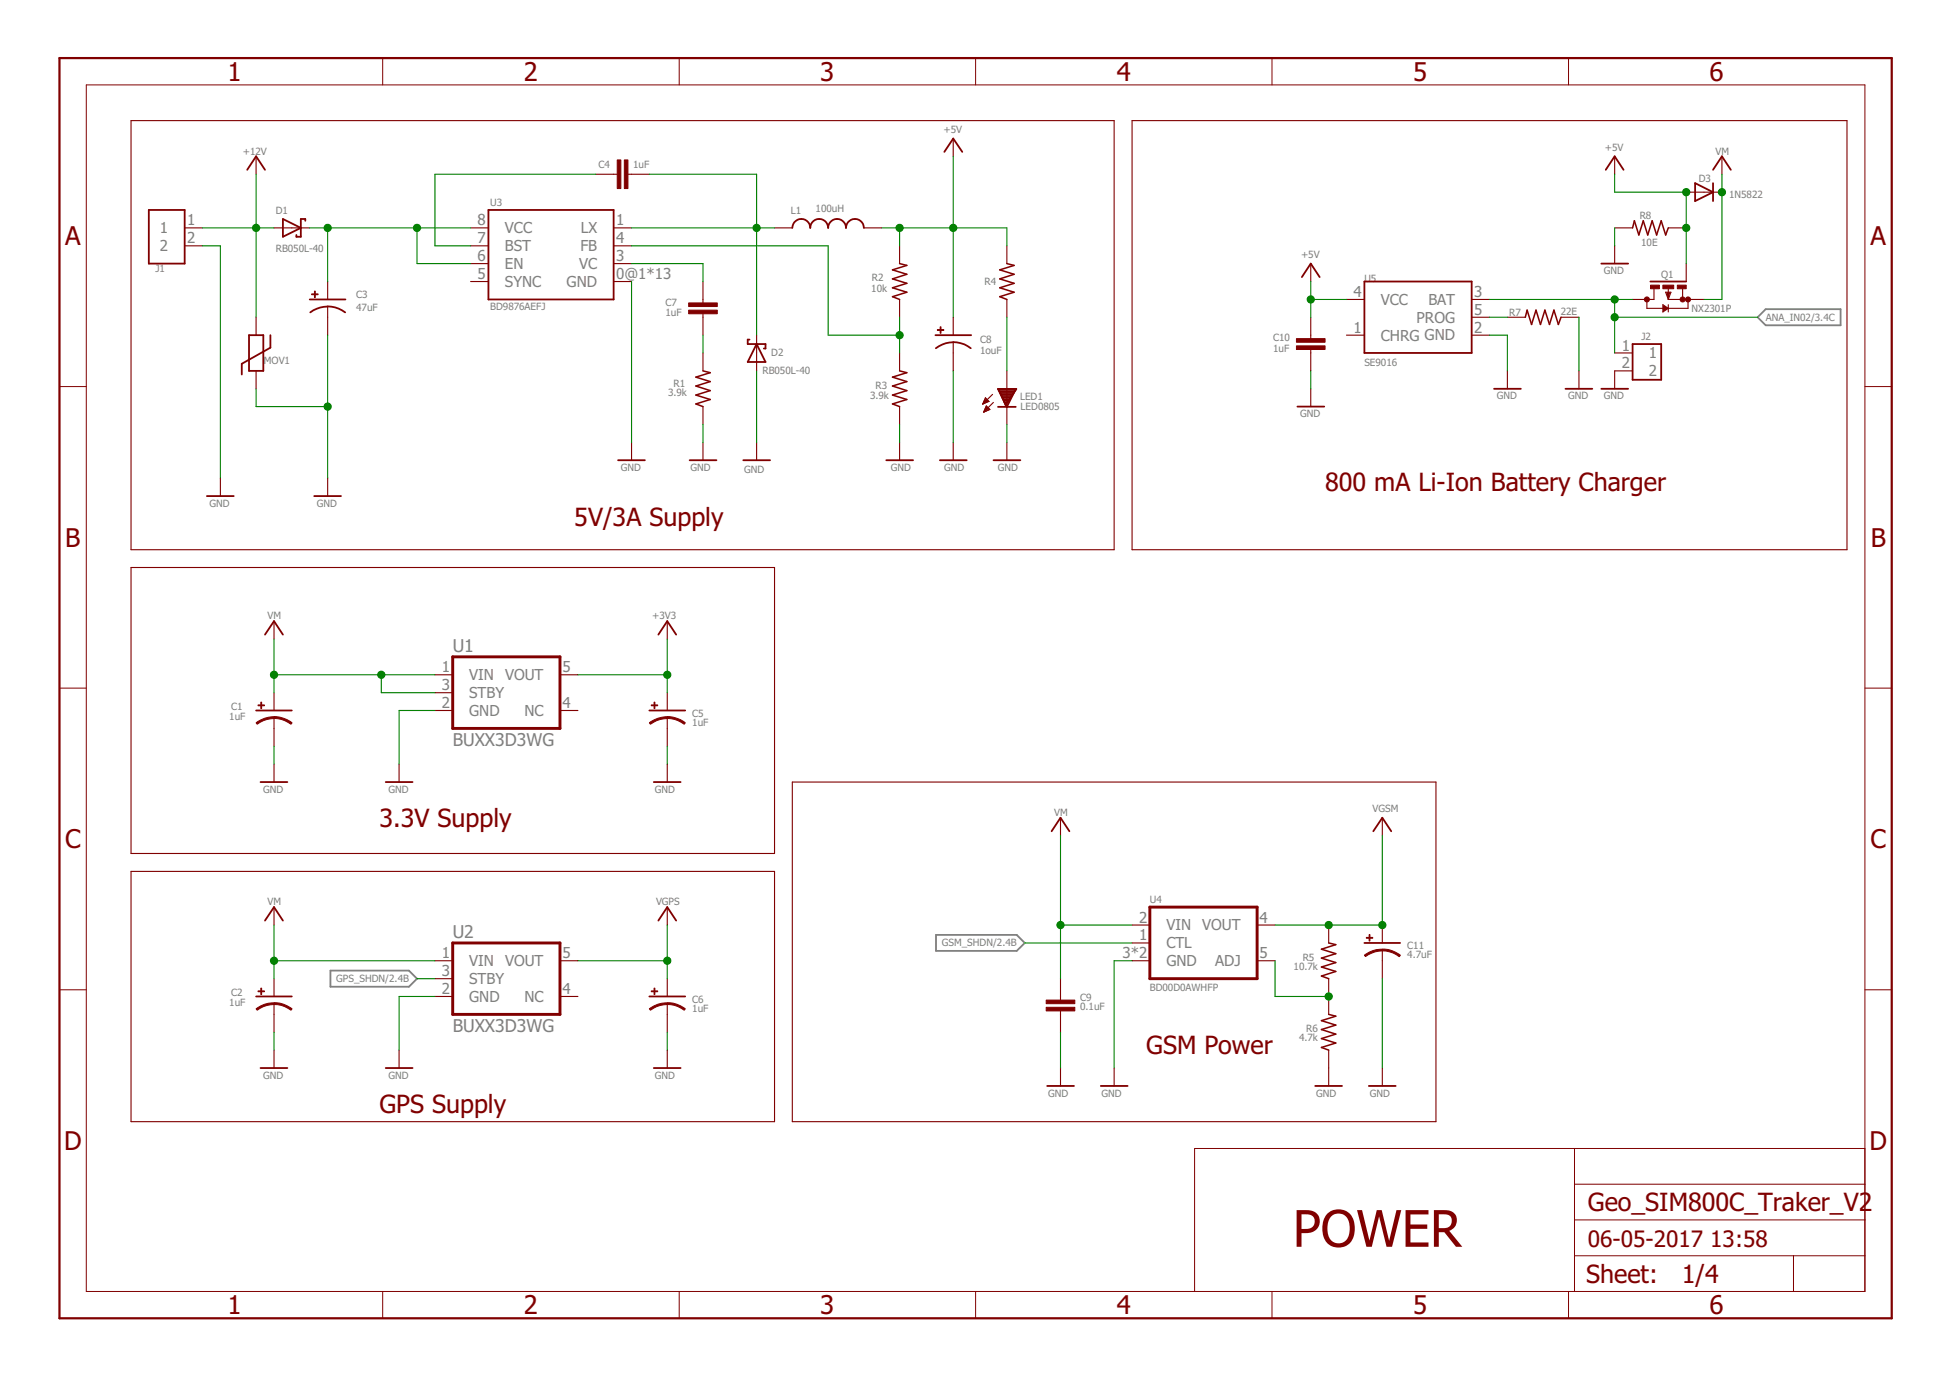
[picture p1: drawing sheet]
<svg xmlns="http://www.w3.org/2000/svg" width="297mm" height="210mm" viewBox="0 0 297 210" stroke-linecap="round" stroke-linejoin="round" font-family="sans-serif">
<path d="M267.7 48.3l1.3-1.2h11.4v2.5h-11.4zM50.3 147.8h12l1.2 1.3-1.2 1.2h-12zM142.6 142.4h12.3l1.2 1.2-1.2 1.2h-12.3z" fill="none" stroke="#808080" stroke-width=".28"/>
<g fill="none" stroke="#800000" stroke-width=".17">
<path d="M20 18.4h149.7v65.3h-149.7zM172.4 18.4h108.9v65.3h-108.9zM28.1 34.7h2.7M28.1 37.4h2.7M39 23.8v2.7M41.7 34.7h5.5M71.7 34.7h2.7M71.7 37.4h2.7M90.7 26.5h3.3M93.5 34.7h2.7M93.5 37.4h2.7M95.7 26.5h3.2"/>
<path d="M118 34.7h2.7M131.6 34.7h2.7M137 37.4v2.8M145.2 21.1v2.7M153.4 37.4v2.8M246 34.7h2.7M246 23.8v2.7M246 37.4v2.8M254.1 34.7h2.8M256.9 29.3h5.4M262.3 23.8v2.7M39 48.3v2.8"/>
<path d="M39 56.5v2.7M49.9 42.9v2.7M49.9 46.7v4.4M71.7 40.2h2.7M71.7 42.9h2.7M93.5 40.2h2.7M93.5 42.9h2.7M107.1 42.9v3.2M107.1 47.8v3.3M107.1 53.8v2.7M115.3 51.1v5.4M137 45.6v2.7"/>
<path d="M137 53.8v2.7M145.2 48.3v2.8M145.2 52.1v4.4M153.4 45.6v2.7M153.4 56.5v8.2M199.7 40.2v2.7M199.7 48.3v3.3M199.7 53.2v3.3M199.7 59.2v2.7M205.1 45.6h2.7M205.1 51.1h2.7M224.2 45.6h2.7"/>
<path d="M224.2 51.1h2.7M224.2 48.3h2.7M229.6 48.3h2.7M229.6 56.5v2.7M237.8 48.3h2.7M240.5 56.5v2.7M246 53.8h2.7M248.7 56.5h-2.7v2.7M250.9 45.6v1.4h6.2v-1.4M251.9 44v1.6h-3.2M253.3 46.4l.8 .6-.8 .5zM253.7 44.5h.8l-.4 1.1z"/>
<path d="M254.1 45.6h5.5M254.1 44v1.6M254.1 46.4v1.1M256.3 44v1.6M256.9 40.2v2.7M33.6 72.8v2.8M49.9 72.8v2.8M96.2 67.4v2.7M107.1 61.9v2.8M107.1 67.4v2.7M115.3 67.4v2.7M137 61.9v2.8"/>
<path d="M137 67.4v2.7M145.2 67.4v2.7M149.7 61.6h.1M149.8 61.4h.2M149.8 61.3h.5M149.9 62.7h.1M149.9 61.2h.7M149.9 62.6h.4M149.9 61h.6M150 62.5h.6M150 60.9h.4M150 62.3h.7"/>
<path d="M150.1 60.8h.2M150.1 62.2h.5M150.1 60.6h.1M150.1 62.1h.4M150.2 62h.1M150.2 61.8l.6 .6-1 .4zM150.6 61.2l-.9 .4M150.6 61.2l-.5-.6-.4 1M151.2 60.1l-1.5 1.5M151.3 61.3l-1.5 1.5M153.4 67.4v2.7M20 86.4h98v43.6h-98z"/>
<path d="M41.7 94.6v2.7M101.6 94.6v2.7M41.7 105.5v2.7M41.7 109.3v4.4M41.7 116.4v2.7M60.8 116.4v2.7M66.3 105.5h2.7M66.3 108.2h2.7M66.3 102.8h2.7M85.3 108.2h2.7M85.3 102.8h2.7M101.6 105.5v2.7"/>
<path d="M101.6 109.3v4.4M101.6 116.4v2.7M120.7 119.1h98v51.8h-98zM20 132.7h98v38.2h-98zM41.7 138.2v2.7M101.6 138.2v2.7M161.5 124.6v2.7M210.6 124.6v2.7M41.7 149.1v2.7M41.7 152.9v4.3M41.7 160v2.7M60.8 160v2.7"/>
<path d="M66.3 146.3h2.7M66.3 149.1h2.7M66.3 151.8h2.7M85.3 146.3h2.7M85.3 151.8h2.7M101.6 149.1v2.7M101.6 152.9v4.3M101.6 160v2.7M161.5 149.1v3.2M161.5 154v3.2M172.4 143.6h2.8M172.4 146.3h2.8"/>
<path d="M172.4 140.9h2.8M191.5 146.3h2.7M191.5 140.9h2.7M202.4 140.9v2.7M202.4 149.1v5.4M202.4 160v5.4M210.6 140.9v2.7M210.6 144.7v4.4M161.5 162.7v2.7M169.7 162.7v2.7M210.6 162.7v2.7"/>
</g>
<g fill="none" stroke="#800000" stroke-width=".15">
<path d="M13.1 12.9h271v183.8h-271zM58.3 8.8v4.1M103.5 8.8v4.1M148.6 8.8v4.1M193.8 8.8v4.1M238.9 8.8v4.1M9.1 58.9h4M284.1 58.9h4.1M9.1 104.8h4M284.1 104.8h4.1M9.1 150.8h4M284.1 150.8h4.1"/>
<path d="M239.8 174.9v21.8M284.1 174.9h-102.1v21.8M58.3 196.7v4.1M103.5 196.7v4.1M148.6 196.7v4.1M193.8 196.7v4.1M238.9 196.7v4.1M239.8 191.3h44.3M239.8 185.8h44.3M239.8 180.4h44.3M273.2 191.3v5.4"/>
</g>
<path d="M9.1 8.8h279.1v192h-279.1z" fill="none" stroke="#800000" stroke-width=".34"/>
<g fill="none" stroke="#800000" stroke-width=".28">
<path d="M22.7 32h5.4v8.2h-5.4zM37.7 25.9l1.3-2.1 1.4 2.1M43.1 33.4l2.7 1.3-2.7 1.4zM46.5 33.6v-.2h-.7v2.7h-.7v-.3M74.4 32h19.1v13.6h-19.1zM120.7 34.7a1.37 1.37 0 0 1 1.4-1.3 1.37 1.37 0 0 1 1.3 1.3 1.37 1.37 0 0 1 1.4-1.3 1.37 1.37 0 0 1 1.4 1.3 1.35 1.35 0 0 1 1.3-1.3 1.35 1.35 0 0 1 1.4 1.3 1.37 1.37 0 0 1 1.3-1.3 1.37 1.37 0 0 1 1.4 1.3M143.8 23.1l1.4-2 1.4 2M244.6 25.9l1.4-2.1 1.3 2.1M258.2 27.9l2.7 1.4-2.7 1.3zM260.9 25.9l1.4-2.1 1.4 2.1M260.9 27.9v2.7M37.9 51.1h2.2v5.4h-2.2z"/>
<path d="M41.2 51.1v1.9l-4.4 2.4v1.6M47.2 45.6h5.4M47.3 47.6a4.3 4.3 0 0 1 5.3 0M114.2 51.7h-.3v.7h2.7v.7h-.2M115.3 52.4l1.3 2.7h-2.7zM142.5 51.1h5.4M145.2 52.1a4.5 4.5 0 0 1 2.7 .9M145.2 52.1a4.3 4.3 0 0 0-2.6 .9M152.1 59.2l1.1 2.5 1.6-2.5h-2.8l1.4 2.8 1.3-2.8M152.1 59.4h2.6M152.3 59.6h2.3M152.4 59.9h2"/>
<path d="M198.3 42.2l1.4-2 1.3 2M207.8 42.9h16.4v10.9h-16.4zM227.6 59.2h4.1M238.5 59.2h4M243.9 40.2h4.1M243.9 59.2h4.1M248.7 52.4h4.3v5.4h-4.3zM251.4 42.9h5.5M253.4 46.7l.5 .3-.5 .2zM254.1 45.1l.2-.4h-.3l.1 .5M31.5 75.6h4.1M47.9 75.6h4"/>
<path d="M94.1 70.1h4.1M105.1 70.1h4M113.2 70.1h4.1M135 70.1h4.1M143.2 70.1h4.1M151.3 70.1h4.1M152 62h2.7M152.5 60.1h1.8M152.6 60.3h1.5M152.7 60.6h1.2M152.8 60.8h1M152.9 61h.7"/>
<path d="M153 61.3h.5M153.1 61.5h.2M197.6 61.9h4.1M40.4 96.7l1.3-2.1 1.4 2.1M100.3 96.7l1.3-2.1 1.4 2.1M39 108.2h5.4M39.7 119.1h4.1M58.8 119.1h4M98.9 108.2h5.5M99.6 119.1h4.1M160.2 126.6l1.3-2 1.4 2M209.2 126.6l1.4-2 1.3 2"/>
<path d="M39 151.8h5.4M40.4 140.2l1.3-2 1.4 2M98.9 151.8h5.5M100.3 140.2l1.3-2 1.4 2M207.8 143.6h5.5M39.7 162.7h4.1M58.8 162.7h4M99.6 162.7h4.1M159.5 165.4h4.1M167.7 165.4h4.1M200.3 165.4h4.1M208.5 165.4h4.1"/>
</g>
<g fill="#800000" stroke="#800000" stroke-width=".15">
<path d="M41.7 109.2a4.6 4.6 0 0 1 2.8 .9l-.2 .2a4.4 4.4 0 0 0-2.6-.9z" fill-rule="evenodd"/>
<path d="M39 110.1a4.4 4.4 0 0 1 2.7-.9v.3a4.2 4.2 0 0 0-2.5 .8z" fill-rule="evenodd"/>
<path d="M101.6 109.2a4.6 4.6 0 0 1 2.8 .9l-.2 .2a4.4 4.4 0 0 0-2.6-.9z" fill-rule="evenodd"/>
<path d="M98.9 110.1a4.4 4.4 0 0 1 2.7-.9v.3a4.2 4.2 0 0 0-2.5 .8z" fill-rule="evenodd"/>
<path d="M41.7 152.7a4.4 4.4 0 0 1 2.8 1l-.2 .2a4.2 4.2 0 0 0-2.6-.9z" fill-rule="evenodd"/>
<path d="M39 153.7a4.2 4.2 0 0 1 2.7-.9v.2a4.2 4.2 0 0 0-2.5 .9z" fill-rule="evenodd"/>
<path d="M101.6 152.7a4.4 4.4 0 0 1 2.8 1l-.2 .2a4.2 4.2 0 0 0-2.6-.9z" fill-rule="evenodd"/>
<path d="M98.9 153.7a4.2 4.2 0 0 1 2.7-.9v.2a4.2 4.2 0 0 0-2.5 .9z" fill-rule="evenodd"/>
<path d="M210.6 144.6a4.4 4.4 0 0 1 2.7 .9l-.2 .2a4 4 0 0 0-2.5-.9z" fill-rule="evenodd"/>
<path d="M207.8 145.5a4.2 4.2 0 0 1 2.8-.9v.2a4.2 4.2 0 0 0-2.6 .9z" fill-rule="evenodd"/>
<circle cx="257.1" cy="45.6" r=".38"/>
<circle cx="256.3" cy="45.6" r=".38"/>
<circle cx="250.9" cy="45.6" r=".38"/>
</g>
<g fill="#800000" stroke="#800000" stroke-width=".15">
<path d="M39.3 107.4h1v.1h-1z"/>
<path d="M39.7 107h.2v.9h-.2z"/>
<path d="M99.2 107.4h1v.1h-1z"/>
<path d="M99.6 107h.2v.9h-.2z"/>
<path d="M159.4 153.4h4.3v.6h-4.3z"/>
<path d="M159.4 152.3h4.3v.6h-4.3z"/>
<path d="M104.9 47.2h4.4v.6h-4.4z"/>
<path d="M104.9 46.1h4.4v.6h-4.4z"/>
<path d="M95.1 24.4h.6v4.3h-.6z"/>
<path d="M94 24.4h.6v4.3h-.6z"/>
<path d="M142.8 50.2h1v.1h-1z"/>
<path d="M143.2 49.8h.1v1h-.1z"/>
<path d="M47.5 44.8h1v.1h-1z"/>
<path d="M47.9 44.3h.1v1h-.1z"/>
<path d="M39.3 150.9h1v.2h-1z"/>
<path d="M39.7 150.5h.2v1h-.2z"/>
<path d="M99.2 150.9h1v.2h-1z"/>
<path d="M99.6 150.5h.2v1h-.2z"/>
<path d="M251.4 43.4h1.4v.6h-1.4z"/>
<path d="M255.5 43.4h1.4v.6h-1.4z"/>
<path d="M253.3 43.4h1.7v.6h-1.7z"/>
<path d="M208.1 142.8h1v.1h-1z"/>
<path d="M208.6 142.4h.1v.9h-.1z"/>
<path d="M197.5 52.7h4.3v.5h-4.3z"/>
<path d="M197.5 51.6h4.3v.5h-4.3z"/>
</g>
<path d="M69 100.1h16.3v10.9h-16.3zM175.2 138.2h16.3v10.9h-16.3zM69 143.6h16.3v10.9h-16.3z" fill="none" stroke="#800000" stroke-width=".44"/>
<path d="M248.7 34.7l.3-1.1 .6 2.2 .7-2.2 .7 2.2 .7-2.2 .6 2.2 .7-2.2 .7 2.2 .4-1.1M107.1 56.5l1.1 .3-2.2 .6 2.2 .7-2.2 .7 2.2 .7-2.2 .7 2.2 .7-2.2 .6 1.1 .4M137 40.2l1.1 .2-2.1 .7 2.1 .7-2.1 .7 2.1 .7-2.1 .6 2.1 .7-2.1 .7 1 .4M137 56.5l1.1 .3-2.1 .6 2.1 .7-2.1 .7 2.1 .7-2.1 .7 2.1 .7-2.1 .6 1 .4M153.4 40.2l1.1 .2-2.2 .7 2.2 .7-2.2 .7 2.2 .7-2.2 .6 2.2 .7-2.2 .7 1.1 .4M232.3 48.3l.3-1.1 .7 2.2 .7-2.2 .7 2.2 .6-2.2 .7 2.2 .7-2.2 .7 2.2 .4-1.1M202.4 143.6l1.1 .3-2.2 .7 2.2 .7-2.2 .6 2.2 .7-2.2 .7 2.2 .7-2.2 .7 1.1 .4M202.4 154.5l1.1 .3-2.2 .7 2.2 .6-2.2 .7 2.2 .7-2.2 .7 2.2 .7-2.2 .7 1.1 .4" fill="none" stroke="#800000" stroke-width=".23"/>
<g fill="none" stroke="#008000" stroke-width=".17">
<path d="M30.8 37.4h2.8v35.4M30.8 34.7h10.9M39 26.5v21.8M47.2 34.7h24.5M49.9 34.7v8.2M63.5 34.7v5.5h8.2M90.7 26.5h-24.4v10.9h5.4M96.2 37.4h30v13.7h10.8M96.2 34.7h21.8M98.9 26.5h16.4v24.6M134.3 34.7h19.1v2.7M137 34.7v2.7"/>
<path d="M145.2 23.8v24.5M246 26.5v2.8h10.9v10.9M246 34.7v2.7M262.3 26.5v19.1h-2.7M39 59.2v2.7h10.9M49.9 51.1v21.7M96.2 42.9v24.5M96.2 40.2h10.9v2.7M107.1 51.1v2.7M115.3 56.5v10.9M137 48.3v5.5M145.2 56.5v10.9"/>
<path d="M153.4 48.3v8.2M199.7 42.9v5.4M199.7 56.5v2.7M199.7 45.6h5.4M226.9 51.1h2.7v5.4M226.9 45.6h21.8M226.9 48.3h2.7M240.5 48.3v8.2M246 45.6v8.2M246 48.3h21.7M107.1 64.7v2.7M137 64.7v2.7"/>
<path d="M153.4 64.7v2.7M41.7 97.3v8.2M101.6 97.3v8.2M41.7 113.7v2.7M41.7 102.8h24.6M58.1 102.8v2.7h8.2M66.3 108.2h-5.5v8.2M88 102.8h13.6M101.6 113.7v2.7M161.5 127.3v21.8M210.6 127.3v13.6h-16.4M41.7 140.9v8.2"/>
<path d="M41.7 157.2v2.8M41.7 146.3h24.6M63.5 149.1h2.8M66.3 151.8h-5.5v8.2M88 146.3h13.6M101.6 140.9v8.2M101.6 157.2v2.8M156.1 143.6h16.3M161.5 157.2v5.5M161.5 140.9h10.9M172.4 146.3h-2.7v16.4M194.2 146.3v5.5h8.2"/>
<path d="M210.6 149.1v13.6"/>
</g>
<g fill="#008000" stroke="#008000" stroke-width=".15">
<circle cx="49.9" cy="61.9" r=".55"/>
<circle cx="137" cy="34.7" r=".55"/>
<circle cx="145.2" cy="34.7" r=".55"/>
<circle cx="199.7" cy="45.6" r=".55"/>
<circle cx="256.9" cy="34.7" r=".55"/>
<circle cx="256.9" cy="29.3" r=".55"/>
<circle cx="101.6" cy="102.8" r=".55"/>
<circle cx="202.4" cy="151.8" r=".55"/>
<circle cx="202.4" cy="140.9" r=".55"/>
<circle cx="210.6" cy="140.9" r=".55"/>
<circle cx="115.3" cy="34.7" r=".55"/>
<circle cx="137" cy="51.1" r=".55"/>
<circle cx="63.5" cy="34.7" r=".55"/>
<circle cx="49.9" cy="34.7" r=".55"/>
<circle cx="39" cy="34.7" r=".55"/>
<circle cx="161.5" cy="140.9" r=".55"/>
<circle cx="41.7" cy="102.8" r=".55"/>
<circle cx="58.1" cy="102.8" r=".55"/>
<circle cx="41.7" cy="146.3" r=".55"/>
<circle cx="262.3" cy="29.3" r=".55"/>
<circle cx="101.6" cy="146.3" r=".55"/>
<circle cx="246" cy="45.6" r=".55"/>
<circle cx="246" cy="48.3" r=".55"/>
</g>
<text font-size="7.7" fill="#800000" x="196.9" y="189.9">POWER</text>
<g font-size="3.9" fill="#800000">
<text x="34.6" y="12.3">1</text>
<text x="79.8" y="12.3">2</text>
<text x="125" y="12.3">3</text>
<text x="170.1" y="12.3">4</text>
<text x="215.3" y="12.3">5</text>
<text x="260.4" y="12.3">6</text>
<text x="9.9" y="37.3">A</text>
<text x="284.9" y="37.3">A</text>
<text x="9.9" y="83.2">B</text>
<text x="285" y="83.2">B</text>
<text x="9.9" y="129.2">C</text>
<text x="284.9" y="129.2">C</text>
<text x="9.8" y="175.1">D</text>
<text x="284.8" y="175.1">D</text>
<text x="34.6" y="200.2">1</text>
<text x="79.8" y="200.2">2</text>
<text x="125" y="200.2">3</text>
<text x="170.1" y="200.2">4</text>
<text x="215.3" y="200.2">5</text>
<text x="260.4" y="200.2">6</text>
</g>
<g font-size="3.8" fill="#800000">
<text x="201.8" y="74.7">800 mA Li-Ion Battery Charger</text>
<text x="87.5" y="80.2">5V/3A Supply</text>
<text x="57.8" y="125.9">3.3V Supply</text>
<text x="174.6" y="160.5">GSM Power</text>
<text x="57.8" y="169.5">GPS Supply</text>
<text x="241.9" y="184.5">Geo_SIM800C_Traker_V2</text>
<text x="241.6" y="195.5">Sheet:</text>
<text x="256.2" y="195.4">1/4</text>
</g>
<g font-size="3.5" fill="#800000">
<text x="241.9" y="189.9">06-05-2017</text>
<text x="260.5" y="189.9">13:58</text>
</g>
<g font-size="2.7" fill="#808080">
<text x="69" y="99.4">U1</text>
<text x="69" y="113.7">BUXX3D3WG</text>
<text x="69" y="142.9">U2</text>
<text x="69" y="157.2">BUXX3D3WG</text>
</g>
<g font-size="2.3" fill="#808080">
<text x="24.3" y="35.5">1</text>
<text x="28.5" y="34.3">1</text>
<text x="72.8" y="34.3">8</text>
<text x="76.9" y="35.5">VCC</text>
<text x="88.5" y="35.5">LX</text>
<text x="93.9" y="34.3">1</text>
<text x="24.3" y="38.3">2</text>
<text x="28.5" y="37.1">2</text>
<text x="72.8" y="39.8">6</text>
<text x="72.8" y="37.1">7</text>
<text x="76.9" y="41">EN</text>
<text x="76.9" y="38.3">BST</text>
<text x="88.2" y="41">VC</text>
<text x="88.4" y="38.2">FB</text>
<text x="93.9" y="37.1">4</text>
<text x="93.9" y="39.8">3</text>
<text x="72.8" y="42.5">5</text>
<text x="76.9" y="43.7">SYNC</text>
<text x="86.3" y="43.7">GND</text>
<text x="93.9" y="42.5">0@1*13</text>
<text x="206.2" y="45.2">4</text>
<text x="210.3" y="46.4">VCC</text>
<text x="217.6" y="46.4">BAT</text>
<text x="224.6" y="45.2">3</text>
<text x="224.6" y="47.9">5</text>
<text x="206.2" y="50.7">1</text>
<text x="210.3" y="51.9">CHRG GND</text>
<text x="215.8" y="49.1">PROG</text>
<text x="224.6" y="50.7">2</text>
<text x="247" y="53.4">1</text>
<text x="247" y="56.1">2</text>
<text x="251.2" y="54.6">1</text>
<text x="251.2" y="57.3">2</text>
<text x="67.3" y="105.1">3</text>
<text x="67.3" y="107.8">2</text>
<text x="67.3" y="102.4">1</text>
<text x="71.5" y="106.3">STBY</text>
<text x="71.5" y="103.6">VIN</text>
<text x="76.9" y="103.6">VOUT</text>
<text x="85.7" y="102.4">5</text>
<text x="85.7" y="107.8">4</text>
<text x="71.5" y="109">GND</text>
<text x="79.9" y="109">NC</text>
<text x="173.5" y="143.2">1</text>
<text x="173.5" y="140.5">2</text>
<text x="177.7" y="141.7">VIN</text>
<text x="183.1" y="141.7">VOUT</text>
<text x="191.9" y="140.5">4</text>
<text x="67.3" y="148.7">3</text>
<text x="67.3" y="146">1</text>
<text x="71.5" y="149.9">STBY</text>
<text x="71.5" y="147.2">VIN</text>
<text x="76.9" y="147.2">VOUT</text>
<text x="85.7" y="146">5</text>
<text x="171" y="146">3*2</text>
<text x="177.7" y="144.4">CTL</text>
<text x="177.7" y="147.2">GND</text>
<text x="185.1" y="147.2">ADJ</text>
<text x="191.9" y="146">5</text>
<text x="67.3" y="151.4">2</text>
<text x="71.5" y="152.6">GND</text>
<text x="79.9" y="152.6">NC</text>
<text x="85.7" y="151.4">4</text>
</g>
<g font-size="1.5" fill="#808080">
<text x="37" y="23.5">+12V</text>
<text x="143.7" y="20.3">+5V</text>
<text x="244.5" y="23">+5V</text>
<text x="261.3" y="23.5">VM</text>
<text x="91.2" y="25.6">C4</text>
<text x="96.4" y="25.6">1uF</text>
<text x="258.8" y="27.8">D3</text>
<text x="42" y="32.7">D1</text>
<text x="74.7" y="31.4">U3</text>
<text x="120.5" y="32.5">L1</text>
<text x="124.2" y="32.3">100uH</text>
<text x="249.8" y="33.4">R8</text>
<text x="263.4" y="30.2">1N5822</text>
<text x="23.7" y="41.5">J1</text>
<text x="42" y="38.4">RB050L-40</text>
<text x="198.2" y="39.3">+5V</text>
<text x="244.3" y="41.8">GND</text>
<text x="250" y="37.4">10E</text>
<text x="54.3" y="47.4">47uF</text>
<text x="54.3" y="45.5">C3</text>
<text x="74.7" y="47.2">BD9876AEFJ</text>
<text x="101.4" y="46.6">C7</text>
<text x="132.7" y="44.5">10k</text>
<text x="132.8" y="42.8">R2</text>
<text x="150" y="43.4">R4</text>
<text x="207.8" y="42.9">U5</text>
<text x="253" y="42.3">Q1</text>
<text x="257.7" y="47.5">NX2301P</text>
<text x="101.4" y="48.2">1uF</text>
<text x="149.3" y="53.9">1ouF</text>
<text x="149.3" y="52.3">C8</text>
<text x="193.9" y="53.6">1uF</text>
<text x="193.9" y="52">C10</text>
<text x="229.9" y="48.1">R7</text>
<text x="237.7" y="48">22E</text>
<text x="250" y="51.9">J2</text>
<text x="269" y="48.9">ANA_IN02/3.4C</text>
<text x="40.2" y="55.4">MOV1</text>
<text x="102.6" y="58.9">R1</text>
<text x="116.1" y="56.9">RB050L-40</text>
<text x="117.5" y="54.2">D2</text>
<text x="133.4" y="59.2">R3</text>
<text x="207.8" y="55.7">SE9016</text>
<text x="101.8" y="60.3">3.9k</text>
<text x="132.5" y="60.8">3.9k</text>
<text x="155.4" y="60.9">LED1</text>
<text x="155.5" y="62.4">LED0805</text>
<text x="198" y="63.6">GND</text>
<text x="228" y="60.9">GND</text>
<text x="238.9" y="60.9">GND</text>
<text x="244.3" y="60.9">GND</text>
<text x="94.6" y="71.7">GND</text>
<text x="105.2" y="71.7">GND</text>
<text x="135.7" y="71.7">GND</text>
<text x="143.8" y="71.7">GND</text>
<text x="152" y="71.7">GND</text>
<text x="31.9" y="77.2">GND</text>
<text x="48.3" y="77.2">GND</text>
<text x="113.3" y="72">GND</text>
<text x="40.7" y="94.3">VM</text>
<text x="99.3" y="94.3">+3V3</text>
<text x="34.9" y="109.7">1uF</text>
<text x="35.2" y="108.1">C1</text>
<text x="105.5" y="110.5">1uF</text>
<text x="105.5" y="109.2">C5</text>
<text x="40.1" y="120.8">GND</text>
<text x="59.2" y="120.8">GND</text>
<text x="99.7" y="120.8">GND</text>
<text x="160.6" y="124.3">VM</text>
<text x="209.1" y="123.7">VGSM</text>
<text x="40.7" y="137.9">VM</text>
<text x="99.9" y="137.9">VGPS</text>
<text x="175.2" y="137.5">U4</text>
<text x="51.2" y="149.6">GPS_SHDN/2.4B</text>
<text x="143.5" y="144.2">GSM_SHDN/2.4B</text>
<text x="197.1" y="147.7">10.7k</text>
<text x="198.4" y="146.3">R5</text>
<text x="214.4" y="145.9">4.7uF</text>
<text x="214.4" y="144.6">C11</text>
<text x="34.9" y="153.3">1uF</text>
<text x="35.2" y="151.7">C2</text>
<text x="105.5" y="154.1">1uF</text>
<text x="105.5" y="152.7">C6</text>
<text x="164.5" y="153.8">0.1uF</text>
<text x="164.5" y="152.5">C9</text>
<text x="175.2" y="151">BD00D0AWHFP</text>
<text x="197.9" y="158.6">4.7k</text>
<text x="199" y="157.2">R6</text>
<text x="40.1" y="164.3">GND</text>
<text x="59.2" y="164.3">GND</text>
<text x="99.7" y="164.3">GND</text>
<text x="159.6" y="167">GND</text>
<text x="167.8" y="167">GND</text>
<text x="200.5" y="167">GND</text>
<text x="208.7" y="167">GND</text>
</g>
</svg>
